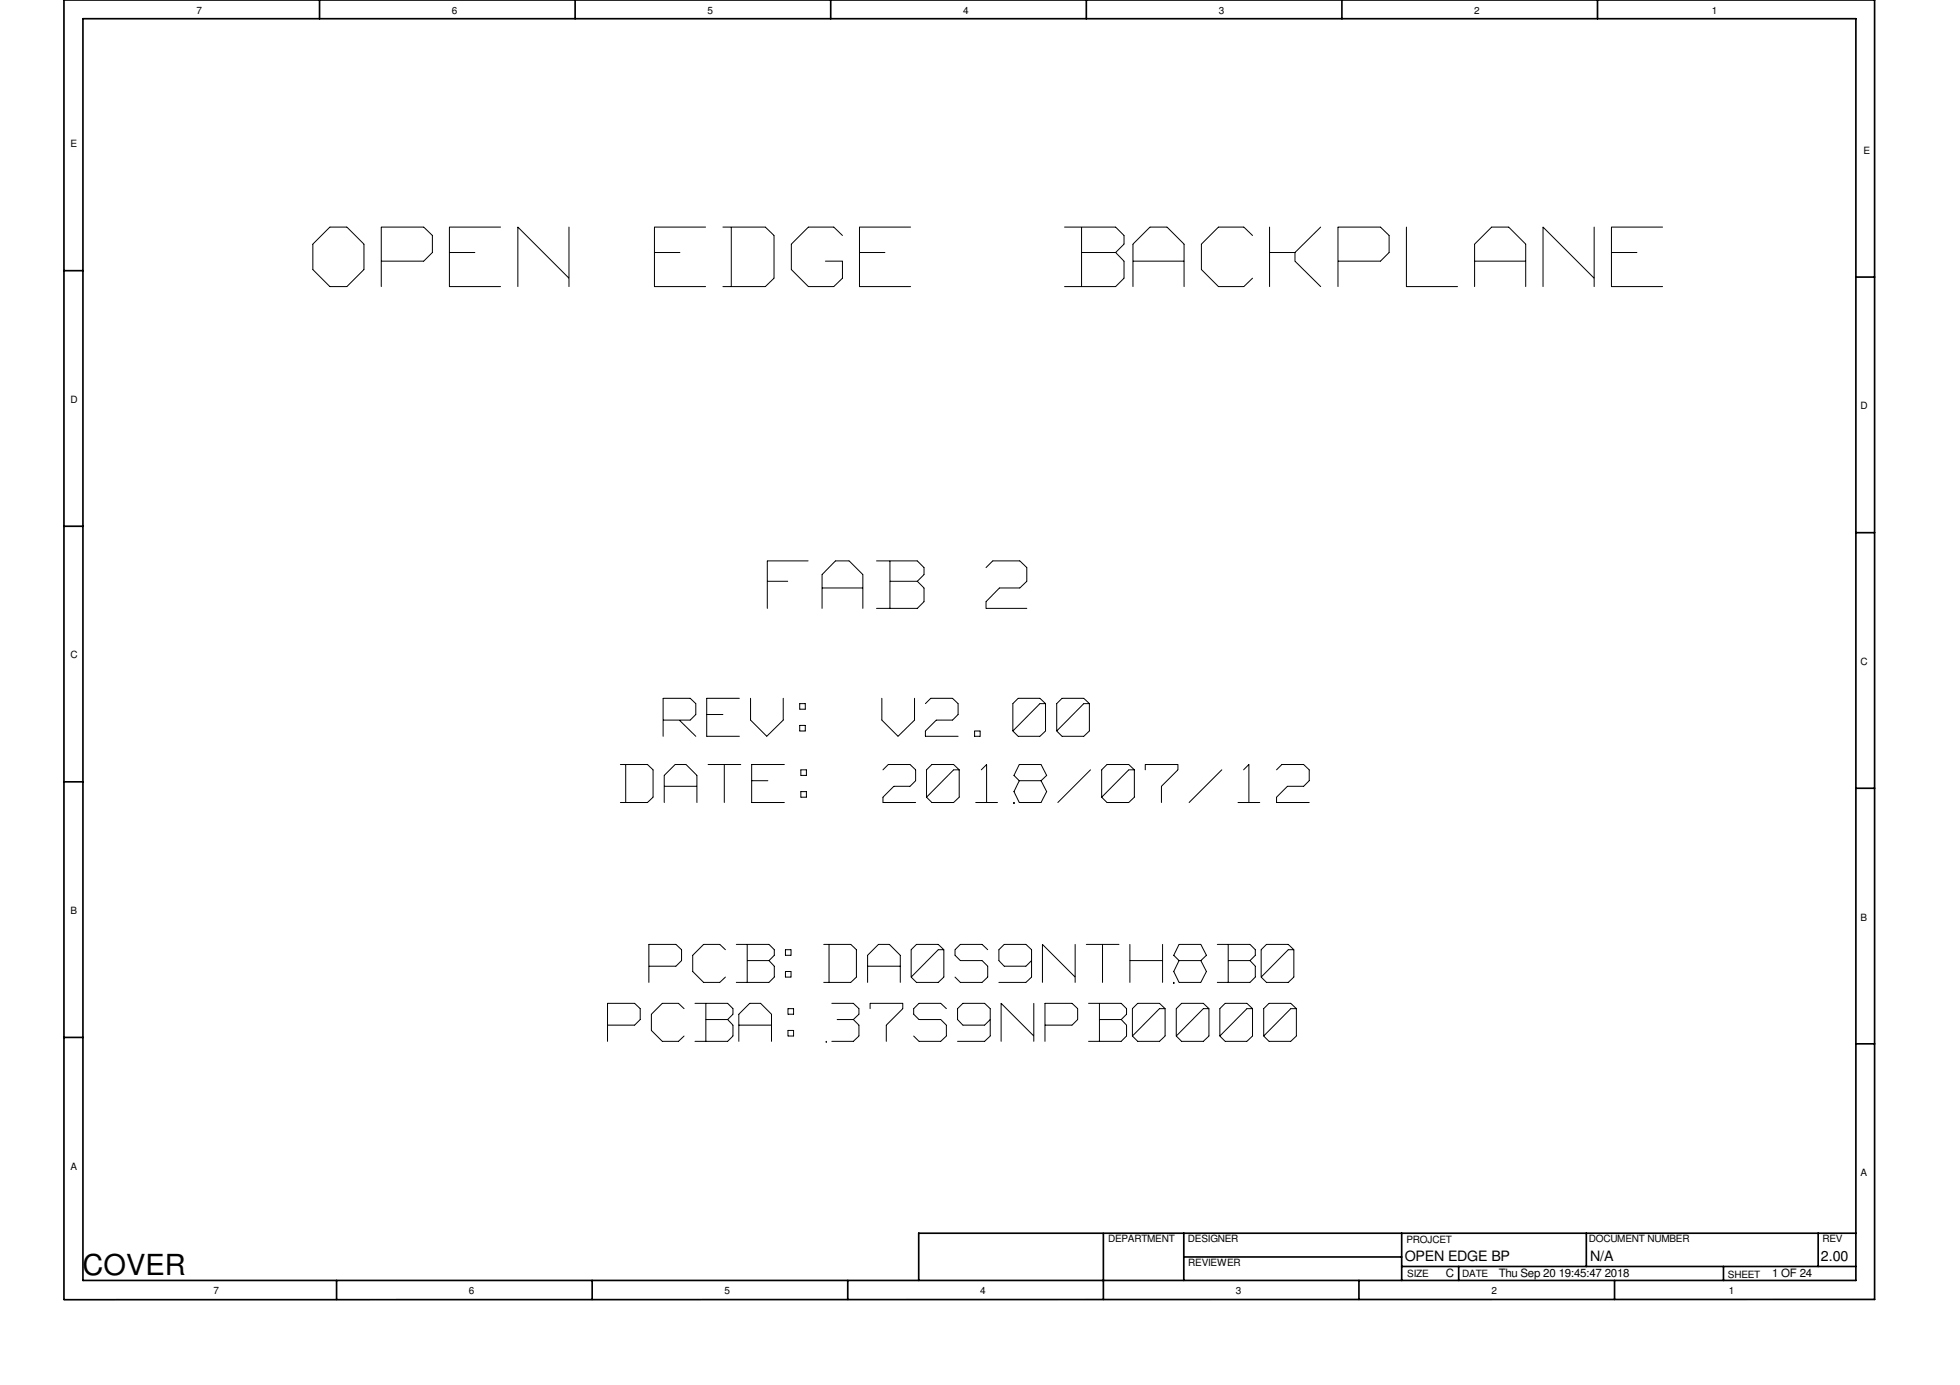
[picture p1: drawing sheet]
<svg xmlns="http://www.w3.org/2000/svg" width="297mm" height="210mm" viewBox="0 0 297 210" stroke-linecap="round" stroke-linejoin="round" font-family="sans-serif">
<g fill="none" stroke="#000" stroke-width=".25">
<path d="M12.6 2.8h268.7v191.3h-268.7zM48.4 0v2.8M87.2 0v2.8M125.9 0v2.8M164.6 0v2.8M203.4 0v2.8M242.1 0v2.8M9.7 41h2.9M281.3 42h2.8M9.7 79.8h2.9M281.3 80.7h2.8M9.7 118.5h2.9"/>
<path d="M281.3 119.5h2.8M9.7 157.2h2.9M281.3 158.2h2.8M9.7 196.9v-196.9h274.4v196.9l-274.4 .1M51 194.1v2.8M89.7 194.1v2.8M128.5 194.1v2.8M167.2 186.9v10M179.4 186.9v7.2M179.4 190.5h33M205.9 194.1v2.8M212.4 191.9h68.9"/>
<path d="M212.4 186.9v7.2M221.1 191.9v2.2M240.4 186.9v5M244.7 194.1v2.8M261.2 191.9v2.2M275.5 186.9v5M281.3 186.9h-142.1v7.2"/>
</g>
<g fill="none" stroke="#000" stroke-width=".15">
<path d="M47.4 37v3.8M50 34.4l-2.6 2.6M50 34.4h2.5M52.6 34.4l2.6 2.6M55.2 37v3.8M57.8 34.4h6.4M57.8 34.5v8.9M57.8 39.6h6.4M64.2 34.4l1.3 1.3M65.5 38.3l-1.3 1.3M65.5 35.7v2.5M68.1 34.4h7.8"/>
<path d="M68.1 34.5v8.9M68.2 38.3h3.8M78.5 34.4l7.7 7.7M78.5 34.5v8.9M86.2 34.4v9M99.2 34.4h7.7M99.2 34.5v8.9M99.2 38.3h3.8M109.6 34.4h6.3M110.8 34.5v8.9M116 34.4l1.3 1.3M117.3 35.7v6.4"/>
<path d="M119.9 37v3.8M122.5 34.4l-2.6 2.6M122.6 34.4h3.7M125.1 39.6h2.5M126.4 34.4l1.3 1.3M127.7 39.6v2.5M130.3 34.4h7.7M130.3 34.5v8.9M130.3 38.3h3.8M161.3 34.4h7.7M163.9 34.5v8.9M164 38.3h5"/>
<path d="M169.1 34.4l1.2 1.3M169.1 38.3l1.2 1.3M170.3 37l-1.2 1.2M170.3 35.7v1.3M170.3 39.6v2.5M171.7 37v6.4M171.7 39.6h7.7M174.3 34.4l-2.6 2.6M174.3 34.4h2.5M176.9 34.4l2.5 2.6M179.4 37v6.4M182.1 37v3.8"/>
<path d="M184.7 34.4l-2.6 2.6M184.7 34.4h3.8M188.5 34.4l1.3 1.3M192.4 34.4v9M192.4 38.3h3.8M196.3 38.3v1.3M196.3 39.6l3.8 3.8M200.1 34.4l-3.8 3.9M202.8 34.4h6.4M202.8 34.5v8.9M202.8 39.6h6.4M209.2 34.4l1.3 1.3"/>
<path d="M210.5 38.3l-1.3 1.3M210.5 35.7v2.5M213.1 34.4v9M223.5 37v6.4M223.5 39.6h7.7M226.1 34.4l-2.6 2.6M226.1 34.4h2.5M228.6 34.4l2.6 2.6M231.2 37v6.4M233.8 34.4l7.8 7.7M233.8 34.5v8.9M241.6 34.4v9"/>
<path d="M244.2 34.4h7.8M244.2 34.5v8.9M244.3 38.3h3.8M47.4 40.9l2.6 2.5M50 43.4h2.5M55.2 40.9l-2.6 2.5M68.2 43.4h7.7M99.2 43.4h7.7M109.6 43.4h6.3M117.3 42.2l-1.3 1.2M119.9 40.9l2.6 2.5M122.6 43.4h3.7"/>
<path d="M127.7 42.2l-1.3 1.2M130.3 43.4h7.7M161.3 43.4h7.7M170.3 42.2l-1.2 1.2M182.1 40.9l2.6 2.5M184.7 43.4h3.8M189.8 42.2l-1.3 1.2M213.2 43.4h7.7M244.3 43.4h7.7M116.3 85h6.2M116.3 85v7.2M116.3 88.1h3.1"/>
<path d="M124.6 87.1v5.1M124.6 89.1h6.1M126.6 85l-2 2.1M126.7 85h1.9M128.7 85l2.1 2.1M130.8 87.1v5.1M132.8 85h6.2M132.8 92.2h6.2M134.9 85v7.2M134.9 88.1h4.1M139 85l1 1M139 88.1l1 1"/>
<path d="M140 87.1l-.9 1M140 86.1v.9M140 89.2v1.9M140 91.2l-1 1M149.4 91.2v1M149.5 92.2h6.1M150.4 85l-1 1M150.5 85h4M151.5 89.1l-2.1 2.1M151.5 89.1h3M154.6 85l1 1M155.6 86.1v2"/>
<path d="M155.6 88.1l-1 1M94 115.9h4.1M94.8 115.9v5.7M98.1 115.9l.9 .8M99 116.7v4.1M100.5 105.8h4.1M100.5 105.9v5.7M100.5 109.1h4.1M100.7 117.6v4M100.7 119.2h4.9M102.3 115.9l-1.6 1.6M102.4 115.9h1.5"/>
<path d="M103 109.2l2.4 2.4M104 115.9l1.6 1.6M104.6 105.8l.8 .8M105.4 108.3l-.8 .8M105.4 106.7v1.5M105.6 117.6v4M107.1 105.8h5M107.1 105.9v5.7M107.1 111.6h5M107.1 108.3h2.5M107.3 115.9h5M109.8 115.9v5.7"/>
<path d="M113.7 109.1l2.5 2.4M113.7 105.8v3.3M113.9 115.9h5M113.9 115.9v5.7M114 118.3h2.4M118.7 105.8v3.3M118.7 109.1l-2.5 2.5M121.2 106.6h.8M121.2 106.7v.8M121.2 110v.8M121.2 109.9h.8M121.2 110.8h.8"/>
<path d="M121.2 107.5h.8M121.4 116.7h.8M121.4 116.7v.8M121.4 120h.8M121.4 117.5h.8M122 106.6v.9M122 109.9v.9M122.2 116.7v.8M122.2 120v.8M133.6 109.1l2.5 2.4M133.6 105.8v3.3M134.6 115.9l-.8 .8"/>
<path d="M134.7 115.9h3.2M135.5 119.2l-1.7 1.6M135.5 119.2h2.4M137.9 115.9l.9 .8M138.6 105.8v3.3M138.6 109.1l-2.5 2.5M138.8 118.3l-.9 .9M138.8 116.7v1.6M140.2 110.8v.8M140.3 111.6h4.9M140.4 116.7v4.1M141.1 105.8l-.9 .8"/>
<path d="M141.1 105.8h3.2M141.2 115.9l-.8 .8M141.3 115.9h3.2M141.9 109.1l-1.7 1.7M141.9 109.1h2.4M144.4 105.8l.8 .8M144.5 116.7l-4 4.1M144.5 116.7h.8M144.5 115.9l.9 .8M145.2 106.7v1.5M145.2 108.3l-.8 .8M145.4 116.7v4.1"/>
<path d="M147.7 110.8h.8M147.7 110.8v.8M147.7 111.6h.8M148.5 110.8v.8M149.5 115.9v5.7M149.5 115.9l-.8 .8M153.5 110.8l.8 .8M153.5 106.7v4M154.3 105.8l-.8 .8M154.3 111.6h3.3M154.3 105.8h3.3M154.5 115.9l-.8 1.6 .8 .8-.8 1.7 .8 1.6"/>
<path d="M154.5 115.9h3.2M154.5 118.3h3.2M157.6 106.7l-4.1 4M157.6 106.6h.8M157.6 105.8l.9 .8M157.8 115.9l.8 1.6-.8 .8 .8 1.7-.8 1.6M158.5 110.8l-.9 .8M158.5 106.7v4M160.1 110.8l.8 .8M160.1 106.7v4M160.9 105.8l-.8 .8M161 111.6h3.2"/>
<path d="M161 105.8h3.2M164.2 106.7l-4 4M164.2 106.6h.9M164.2 105.8l.9 .8M165.1 110.8l-.9 .8M165.1 106.7v4M165.3 116.7l-5 4.9M167 116.7v4.1M167.8 115.9l-.8 .8M167.8 115.9h3.2M171 116.7l-4 4.1M171.1 116.7h.8"/>
<path d="M171.1 115.9l.8 .8M171.9 116.7v4.1M173.6 115.9v.8M173.6 115.9h4.9M176 119.2v2.4M178.5 116.7l-2.5 2.5M178.5 115.9v.8M185.2 116.7l-5 4.9M189.3 115.9v5.7M189.3 115.9l-.8 .8M194.3 115.9l-.8 .8M194.3 115.9h3.2"/>
<path d="M195.1 119.2l-1.6 1.6M195.2 119.2h2.3M197.6 115.9l.8 .8M198.4 116.7v1.6M198.4 118.3l-.8 .9M94 121.6h4.1M99 120.8l-.9 .8M114 121.6h4.9M121.4 120v.8M121.4 120.8h.8M133.8 120.9v.7M133.9 121.6h4.9"/>
<path d="M140.4 120.8l.8 .8M141.3 121.6h3.2M145.4 120.8l-.9 .8M147.9 121.6h3.3M153.7 121.6h.1M154.5 121.6h3.2M167 120.8l.8 .8M167.8 121.6h3.2M171.9 120.8l-.8 .8M187.6 121.6h3.3M193.5 120.9v.7M193.5 121.6h4.9"/>
<path d="M92.1 152.1h4M92.1 152.1v5.7M92.1 155.4h4M96.2 152.1l.8 .8M97 154.5l-.8 .9M97 152.9v1.6M98.3 143.1h4.1M98.3 143.2v5.7M98.4 146.4h4M98.7 153.8v2.3M98.7 156.2l1.7 1.6M100.4 152.1l-1.7 1.6"/>
<path d="M100.4 157.8h2.4M100.4 152.1h2.4M102.4 143.1l.9 .8M102.8 152.1l.9 .8M103.3 145.6l-.9 .8M103.3 144v1.5M103.7 157l-.9 .8M105 144.8v2.4M105 147.2l1.6 1.7M105.3 157.8h4.9M105.3 152.1h4.9M106.6 143.1l-1.6 1.7"/>
<path d="M106.7 148.9h2.3M106.7 143.1h2.3M107 152.1v5.7M107 154.5h3.2M109.1 143.1l.8 .8M109.9 148.1l-.8 .8M110.3 152.1l.8 .8M110.3 154.5l.8 .9M111.1 153.7l-.8 .8M111.1 152.9v.8M111.1 155.4v1.6M111.1 157l-.8 .8"/>
<path d="M111.6 148.9h4.9M111.6 143.1h4.9M112 153.8v4M112 155.4h4.9M113.2 143.2v5.6M113.3 145.6h3.2M113.6 152.1l-1.6 1.6M113.7 152.1h1.5M115.3 152.1l1.6 1.6M116.5 143.1l.8 .8M116.5 145.6l.8 .8M116.9 153.8v4"/>
<path d="M117.3 144.8l-.7 .7M117.3 144v.7M117.3 146.5v1.5M117.3 148.1l-.8 .8M119 143.9h.8M119 144v.8M119 147.3v.8M119 147.2h.8M119.1 144.8h.7M119.1 148.1h.7M119.4 152.9h.8M119.4 152.9v.8"/>
<path d="M119.4 156.2v.8M119.4 156.2h.8M119.5 153.7h.7M119.5 157h.7M119.9 143.9v.9M119.9 147.2v.9M120.3 152.9v.8M120.3 156.2v.8M124.8 148.9h4.1M124.8 143.1h4.1M125.2 157.8h.1M125.6 143.2v5.6"/>
<path d="M126.1 157.8h3.2M126.1 152.1h3.2M126.9 154.5h2.4M128.9 143.1l.9 .8M129.3 152.1l.9 .8M129.4 154.6l.8 .8M129.8 144v4M129.8 148.1l-.9 .8M130.2 152.9v.8M130.2 155.4v1.6M130.2 157l-.9 .8M130.2 153.7l-.9 .8"/>
<path d="M131.5 144.8v4.1M131.5 146.4h4.9M131.9 152.1v.8M131.9 152.1h4.9M133.1 143.1l-1.6 1.7M133.2 143.1h1.5M134.3 155.4v2.4M134.8 143.1l1.6 1.7M136.4 144.8v4.1M136.8 152.9l-2.5 2.5M136.8 152.1v.8M138.1 148.1l.8 .8"/>
<path d="M138.1 144v4M138.5 152.9v.8M138.5 153.7l.8 .8M138.5 157l.8 .8M138.9 143.1l-.8 .8M138.9 148.9h3.3M138.9 143.1h3.3M139.3 152.1l-.8 .7M139.3 157.8h3.2M139.3 152.1h3.2M139.3 154.5h3.2M142.2 144l-4.1 4"/>
<path d="M142.2 143.9h.8M142.2 143.1l.8 .8M142.6 152.1l.8 .8M142.6 154.5l.8 .9M143 148.1l-.8 .8M143 144v4M143.4 155.4v1.6M143.4 157l-.8 .8M144.7 143.9v.8M144.7 144.8l.8 .8M144.7 148.1l.8 .8M145.1 157.8h4.1"/>
<path d="M145.1 154.5l.8 .9M145.1 152.9v1.6M145.5 143.1l-.7 .8M145.6 148.9h3.2M145.6 143.1h3.2M145.6 145.6h3.2M145.9 152.1l-.8 .8M146 152.1h3.2M146 155.4h3.2M148.8 143.1l.9 .8M148.8 145.6l.9 .8M149.2 152.1l.9 .8"/>
<path d="M149.7 146.5v1.5M149.7 148.1l-.9 .8M150 154.6l-.8 .8M150.1 152.9v4.1M150.1 157l-.9 .8M151.4 148.9h4M151.4 145.6l.8 .8M151.4 144v1.5M151.7 152.1l4.9 4.9M151.7 152.1v5.7M152.2 143.1l-.8 .8M152.2 143.1h3.2"/>
<path d="M152.2 146.4h3.2M155.5 143.1l.8 .8M156.3 145.6l-.8 .8M156.3 144v4M156.3 148.1l-.8 .8M156.7 152.1v5.7M158 143.1l4.9 4.9M158 143.2v5.7M158.4 152.1h4M158.4 152.1v5.7M158.4 155.4h4M162.5 152.1l.8 .8"/>
<path d="M162.9 143.1v5.8M163.3 154.5l-.8 .9M163.3 152.9v1.6M164.6 143.1h5M165 157.8h4.9M165 152.1h4.9M166.6 152.1v5.7M166.7 154.5h3.2M167.1 143.2v5.7M169.9 152.1l.8 .8M169.9 154.5l.8 .9M170.7 153.7l-.7 .8"/>
<path d="M170.7 152.9v.8M170.7 155.4v1.6M170.7 157l-.8 .8M171.2 143.1v5.8M171.3 145.6h4.8M171.6 157l.8 .8M171.6 152.9v4.1M172.4 152.1l-.8 .8M172.5 157.8h3.2M172.5 152.1h3.2M175.7 152.9l-4 4.1M175.7 152.9h.8"/>
<path d="M175.7 152.1l.9 .8M176.2 143.1v5.8M176.6 157l-.9 .8M176.6 152.9v4.1M177.9 148.9h.1M178.3 157l.8 .8M178.3 152.9v4.1M178.7 143.1l-.8 1.7 .8 .8-.8 1.6 .8 1.7M178.7 148.9h3.2M178.7 143.1h3.2M178.7 145.6h3.2M179.1 152.1l-.8 .8"/>
<path d="M179.1 157.8h3.2M179.1 152.1h3.2M182 143.1l.8 1.7-.8 .8 .8 1.6-.8 1.7M182.3 152.9l-4 4.1M182.4 152.9h.8M182.4 152.1l.8 .8M183.2 157l-.8 .8M183.2 152.9v4.1M184.5 148.9h4.9M184.5 143.1h4.9M184.9 157l.8 .8M184.9 152.9v4.1"/>
<path d="M185.7 152.1l-.8 .8M185.7 157.8h3.2M185.7 152.1h3.2M186.1 143.2v5.6M186.2 145.6h3.2M188.9 152.9l-4 4.1M189 152.9h.8M189 152.1l.8 .8M189.4 143.1l.8 .8M189.4 145.6l.8 .8M189.8 157l-.8 .8M189.8 152.9v4.1"/>
<path d="M190.2 144.8l-.7 .7M190.2 144v.7M190.2 146.5v1.5M190.2 148.1l-.8 .8M191.1 148.1l.8 .8M191.1 144v4M191.5 157l.8 .8M191.5 152.9v4.1M191.9 143.1l-.8 .8M192 148.9h3.2M192 143.1h3.2M192.3 152.1l-.8 .8"/>
<path d="M192.4 157.8h3.2M192.4 152.1h3.2M195.2 144l-4 4M195.2 143.9h.8M195.2 143.1l.9 .8M195.6 152.9l-4 4.1M195.6 152.9h.8M195.6 152.1l.9 .8M196.1 148.1l-.9 .8M196.1 144v4M196.5 157l-.9 .8M196.5 152.9v4.1"/>
</g>
<g font-size="17" fill="#fff">
<text x="47.4" y="45.1">OPEN EDGE</text>
<text x="161" y="45.1">BACKPLANE</text>
</g>
<g font-size="13.6" fill="#fff">
<text x="116.3" y="93.5">FAB</text>
<text x="149.3" y="93.5">2</text>
</g>
<g font-size="10.9" fill="#fff">
<text x="100.5" y="112.6">REV:</text>
<text x="133.5" y="112.6">V2.00</text>
<text x="94" y="122.6">DATE:</text>
<text x="133.6" y="122.6">2018/07/12</text>
<text x="98.3" y="149.9">PCB:DA0S9NTH8B0</text>
<text x="92.1" y="158.8">PCBA:37S9NPB0000</text>
</g>
<text font-size="4.4" x="12.5" y="193.3">COVER</text>
<g font-size="2.2">
<text x="212.9" y="191.1">OPEN EDGE BP</text>
<text x="241" y="191.1">N/A</text>
<text x="276" y="191.1">2.00</text>
</g>
<g font-size="1.7">
<text x="219.1" y="193.6">C</text>
<text x="227.2" y="193.5">Thu Sep 20 19:45:47 2018</text>
<text x="268.6" y="193.5">1 OF 24</text>
</g>
<g font-size="1.5">
<text x="29.8" y="2.1">7</text>
<text x="68.5" y="2.1">6</text>
<text x="107.2" y="2.1">5</text>
<text x="146" y="2.1">4</text>
<text x="184.7" y="2.1">3</text>
<text x="223.4" y="2.1">2</text>
<text x="259.4" y="2.1">1</text>
<text x="10.7" y="22.3">E</text>
<text x="282.4" y="23.3">E</text>
<text x="10.7" y="61">D</text>
<text x="282" y="62.1">D</text>
<text x="10.7" y="99.8">C</text>
<text x="282" y="100.8">C</text>
<text x="10.7" y="138.5">B</text>
<text x="282" y="139.5">B</text>
<text x="10.7" y="177.2">A</text>
<text x="282" y="178.3">A</text>
<text x="167.9" y="188.3">DEPARTMENT</text>
<text x="180" y="188.3">DESIGNER</text>
<text x="180.1" y="191.9">REVIEWER</text>
<text x="213.1" y="188.3">PROJCET</text>
<text x="240.8" y="188.3">DOCUMENT NUMBER</text>
<text x="276.2" y="188.3">REV</text>
<text x="32.3" y="196.2">7</text>
<text x="71.1" y="196.2">6</text>
<text x="109.8" y="196.2">5</text>
<text x="148.5" y="196.2">4</text>
<text x="187.3" y="196.2">3</text>
<text x="213.3" y="193.6">SIZE</text>
<text x="221.6" y="193.6">DATE</text>
<text x="226" y="196.2">2</text>
<text x="261.9" y="193.6">SHEET</text>
<text x="262" y="196.2">1</text>
</g>
</svg>
